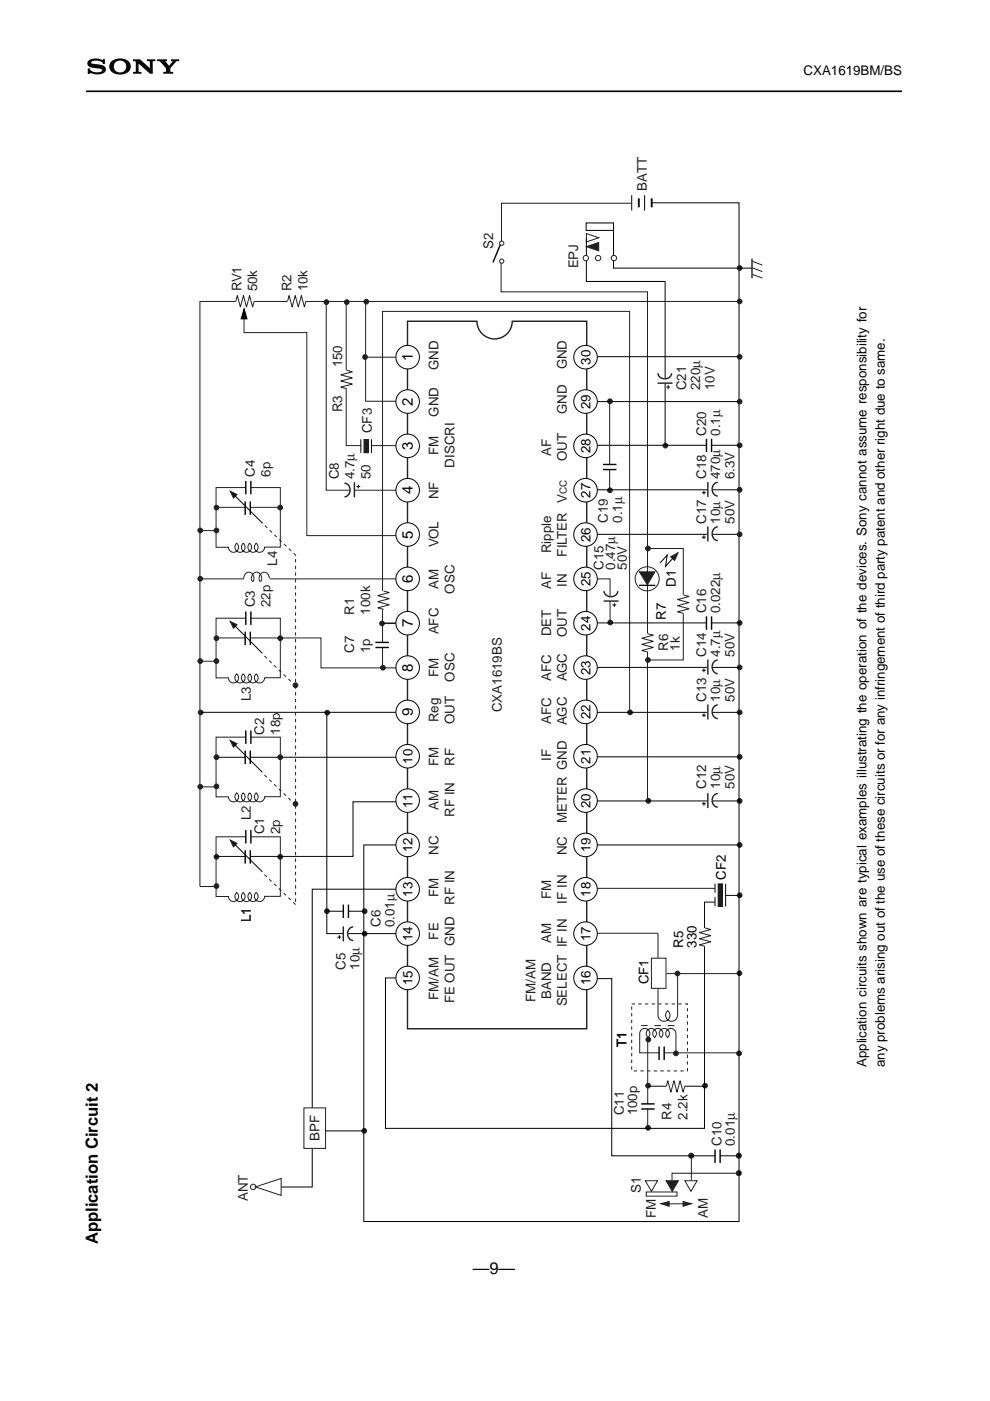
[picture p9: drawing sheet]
<svg xmlns="http://www.w3.org/2000/svg" width="210mm" height="297mm" viewBox="0 0 210 297" stroke-linecap="round" stroke-linejoin="round" font-family="sans-serif">
<path d="M18.7 12.9a3.3 3.3 0 0 1 3.1-.2v-.2h.4v1.1h-.3a1.68 1.68 0 0 0-2.6-.3 .65 .65 0 0 0 .8 .3h.6a1.36 1.36 0 0 1 1.7 1.4 2.8 2.8 0 0 1-3.3 .5v.2h-.5v-1.2h.4a1.69 1.69 0 0 0 2.4 .7l.2-.1v-.4l-.5-.2a4.1 4.1 0 0 1-2.4-.6 .8 .8 0 0 1 0-1zM23.7 13a2.74 2.74 0 0 1 3.9 .5 1.72 1.72 0 0 1-1.7 2.3h-.5v-.4a1.27 1.27 0 0 0 1.2-1.9 1.27 1.27 0 0 0-2.2-.2 1.27 1.27 0 0 0 .8 2l.2 .1v.4a1.84 1.84 0 0 1-2.1-2.3zM28.2 12.6h1.5l2.1 1.9-.1-1.5h-.5v-.4h1.7v.4h-.5v2.6h-.6l-2.4-2.1v1.7h.6v.4h-1.8v-.4h.6v-2l-.1-.2h-.5zM33.3 12.6h2.1v.4l-.3 .1 .7 .8 .8-.8-.3-.1v-.4h1.7v.4h-.6l-1.3 1.4v.8h.6v.4h-2.1v-.4h.6v-.7l-1.3-1.5h-.6z" fill="#000"/>
<path d="M18.3 19.4h172.9" fill="none" stroke="#000" stroke-width=".35"/>
<path d="M86.4 68.1h14.7a3.7 3.7 0 0 0 3.8 3.8 3.7 3.7 0 0 0 3.7-3.8h15.8v150h-38z" fill="none" stroke="#231f20" stroke-width=".3"/>
<path d="M156.4 63.9h-114v124" fill="none" stroke="#231f20" stroke-width=".21"/>
<path d="M50.1 63.6h3.7v.5h-3.7z" fill="#fff"/>
<path d="M50.1 63.6h3.7v.5h-3.7z" fill="none" stroke="#fff" stroke-width=".21"/>
<path d="M50 63.9l.3-1.2 .7 2.4 .6-2.4 .7 2.4 .6-2.4 .7 2.4 .3-1.2" fill="none" stroke="#231f20" stroke-width=".21"/>
<path d="M61 63.6h3.8v.5h-3.8z" fill="#fff"/>
<path d="M61 63.6h3.8v.5h-3.8z" fill="none" stroke="#fff" stroke-width=".21"/>
<path d="M61 63.9l.3-1.2 .6 2.4 .7-2.4 .6 2.4 .7-2.4 .6 2.4 .4-1.2" fill="none" stroke="#231f20" stroke-width=".21"/>
<circle cx="59.4" cy="107.6" r=".5" fill="#231f20"/>
<circle cx="59.4" cy="107.6" r=".5" fill="none" stroke="#231f20" stroke-width=".21"/>
<circle cx="45.9" cy="107.6" r=".5" fill="#231f20"/>
<circle cx="45.9" cy="107.6" r=".5" fill="none" stroke="#231f20" stroke-width=".21"/>
<circle cx="45.9" cy="112.5" r=".5" fill="#231f20"/>
<circle cx="45.9" cy="112.5" r=".5" fill="none" stroke="#231f20" stroke-width=".21"/>
<circle cx="42.5" cy="112.5" r=".5" fill="#231f20"/>
<circle cx="42.5" cy="112.5" r=".5" fill="none" stroke="#231f20" stroke-width=".21"/>
<circle cx="42.5" cy="140.2" r=".5" fill="#231f20"/>
<circle cx="42.5" cy="140.2" r=".5" fill="none" stroke="#231f20" stroke-width=".21"/>
<circle cx="42.5" cy="122.7" r=".5" fill="#231f20"/>
<circle cx="42.5" cy="122.7" r=".5" fill="none" stroke="#231f20" stroke-width=".21"/>
<circle cx="77.7" cy="64" r=".5" fill="#231f20"/>
<circle cx="77.7" cy="64" r=".5" fill="none" stroke="#231f20" stroke-width=".21"/>
<circle cx="77.4" cy="75.7" r=".5" fill="#231f20"/>
<circle cx="77.4" cy="75.7" r=".5" fill="none" stroke="#231f20" stroke-width=".21"/>
<circle cx="73.5" cy="64.1" r=".5" fill="#231f20"/>
<circle cx="73.5" cy="64.1" r=".5" fill="none" stroke="#231f20" stroke-width=".21"/>
<circle cx="69.2" cy="64.1" r=".5" fill="#231f20"/>
<g fill="none" stroke="#231f20" stroke-width=".21">
<path d="M42.6 122.7h43.8"/>
<circle cx="69.2" cy="64.1" r=".5"/>
</g>
<circle cx="81" cy="132.2" r=".5" fill="#231f20"/>
<circle cx="81" cy="132.2" r=".5" fill="none" stroke="#231f20" stroke-width=".21"/>
<circle cx="81.2" cy="141.6" r=".5" fill="#231f20"/>
<circle cx="81.2" cy="141.6" r=".5" fill="none" stroke="#231f20" stroke-width=".21"/>
<circle cx="69.4" cy="151.1" r=".5" fill="#231f20"/>
<circle cx="69.4" cy="151.1" r=".5" fill="none" stroke="#231f20" stroke-width=".21"/>
<circle cx="42.5" cy="151.1" r=".5" fill="#231f20"/>
<g fill="none" stroke="#231f20" stroke-width=".21">
<path d="M81.2 132.1h5.2"/>
<circle cx="42.5" cy="151.1" r=".5"/>
</g>
<path d="M81.2 132.1h5.2M42.6 151h43.8M45.7 160.6h40.7" fill="none" stroke="#000" stroke-width=".21"/>
<circle cx="143.6" cy="206.4" r=".5" fill="#231f20"/>
<circle cx="143.6" cy="206.4" r=".5" fill="none" stroke="#231f20" stroke-width=".21"/>
<circle cx="156.8" cy="206.3" r=".5" fill="#231f20"/>
<circle cx="156.8" cy="206.3" r=".5" fill="none" stroke="#231f20" stroke-width=".21"/>
<circle cx="156.8" cy="179.1" r=".5" fill="#231f20"/>
<circle cx="156.8" cy="179.1" r=".5" fill="none" stroke="#231f20" stroke-width=".21"/>
<circle cx="156.8" cy="189.8" r=".5" fill="#231f20"/>
<circle cx="156.8" cy="189.8" r=".5" fill="none" stroke="#231f20" stroke-width=".21"/>
<circle cx="137.5" cy="220.4" r=".5" fill="#231f20"/>
<circle cx="137.5" cy="220.4" r=".5" fill="none" stroke="#231f20" stroke-width=".21"/>
<circle cx="137.5" cy="169.8" r=".5" fill="#231f20"/>
<circle cx="137.5" cy="169.8" r=".5" fill="none" stroke="#231f20" stroke-width=".21"/>
<circle cx="53.7" cy="251.6" r=".57" fill="#fff"/>
<circle cx="53.7" cy="251.6" r=".57" fill="none" stroke="#231f20" stroke-width=".21"/>
<path d="M125.2 179.1h31.8" fill="none" stroke="#000" stroke-width=".21"/>
<circle cx="156.8" cy="169.8" r=".5" fill="#231f20"/>
<circle cx="156.8" cy="169.8" r=".5" fill="none" stroke="#231f20" stroke-width=".21"/>
<path d="M124.1 169.8h32.9" fill="none" stroke="#000" stroke-width=".21"/>
<circle cx="156.8" cy="160.5" r=".5" fill="#231f20"/>
<circle cx="156.8" cy="160.5" r=".5" fill="none" stroke="#231f20" stroke-width=".21"/>
<path d="M124.1 160.5h32.9" fill="none" stroke="#000" stroke-width=".21"/>
<circle cx="156.6" cy="245" r=".53" fill="#231f20"/>
<g fill="none" stroke="#231f20" stroke-width=".21">
<path d="M124.3 49.5l2.6 .9-2.6 .9zM45.7 107.6h13.7M45.8 103.4h13.6v12.6h-3.3a1.09 1.09 0 0 1-1.5 1 1.09 1.09 0 0 1-.3-1.8 1.08 1.08 0 0 1 .1 1.6 1.08 1.08 0 0 1-1.6 0 1.08 1.08 0 0 1 .1-1.6 1.08 1.08 0 0 1 .1 1.6 1.08 1.08 0 0 1-1.6 0 1.08 1.08 0 0 1 .1-1.6 1.08 1.08 0 0 1 .1 1.6 1.08 1.08 0 0 1-1.5 0 1.08 1.08 0 0 1 .1-1.6 1.08 1.08 0 0 1-.2 1.8 1.08 1.08 0 0 1-1.6-1h-2.6zM139.5 197.9v17.4a1.26 1.26 0 0 0 1.8 1.1 1.26 1.26 0 0 0 .3-2.1 1.28 1.28 0 0 0 .3 2.1 1.28 1.28 0 0 0 1.8-1.2v-8.7M141.3 206.4h15.6"/>
<circle cx="156.6" cy="245" r=".53"/>
</g>
<path d="M62.7 145.4l-7.2-6.8M62.7 191.2v-73.5l-7.2-6.9" fill="none" stroke="#231f20" stroke-width=".21" stroke-dasharray=".7 .7" stroke-linecap="butt"/>
<path d="M124.3 52.3l2.6-.9v1.8z" fill="#231f20"/>
<path d="M124.3 52.3l2.6-.9v1.8zM137.3 220.6v18.5M143.3 223.1v-4a1.08 1.08 0 0 0-1.5-1 1.08 1.08 0 0 0-.2 1.9 1.08 1.08 0 0 0 .1-1.6 1.08 1.08 0 0 0-1.6 0 1.08 1.08 0 0 0 .1 1.6 1.08 1.08 0 0 0 .1-1.6 1.08 1.08 0 0 0-1.6 0 1.08 1.08 0 0 0 .1 1.6 1.08 1.08 0 0 0 .1-1.6 1.08 1.08 0 0 0-1.6 0 1.08 1.08 0 0 0 .1 1.6 1.09 1.09 0 0 0-.2-1.9 1.09 1.09 0 0 0-1.6 1v4.1h21.4" fill="none" stroke="#231f20" stroke-width=".21"/>
<path d="M133.9 212.9h11.9v14.2h-11.9z" fill="none" stroke="#231f20" stroke-width=".21" stroke-dasharray=".7 .7" stroke-linecap="butt"/>
<circle cx="156.6" cy="248.7" r=".53" fill="#231f20"/>
<circle cx="156.6" cy="248.7" r=".53" fill="none" stroke="#231f20" stroke-width=".21"/>
<circle cx="146.5" cy="245" r=".53" fill="#231f20"/>
<g fill="none" stroke="#231f20" stroke-width=".21">
<path d="M146.6 245.1v5.1M156.9 248.8h-14.4v2.1"/>
<circle cx="146.5" cy="245" r=".53"/>
</g>
<path d="M141.2 250.3h2.6l-1.3 2.3z" fill="#231f20"/>
<path d="M141.2 250.3h2.6l-1.3 2.3z" fill="none" stroke="#231f20" stroke-width=".21"/>
<path d="M145.2 250.3h2.6l-1.3 2.3z" fill="#fff"/>
<path d="M145.2 250.3h2.6l-1.3 2.3z" fill="none" stroke="#231f20" stroke-width=".21"/>
<path d="M136.8 250.3h2.6l-1.3 2.3z" fill="#fff"/>
<path d="M136.8 250.3h2.6l-1.3 2.3zM137 252.7h6.5v.9h-6.5z" fill="none" stroke="#231f20" stroke-width=".21"/>
<path d="M138.1 203.2h3.1v6.3h-3.1z" fill="#fff"/>
<path d="M138.1 203.2h3.1v6.3h-3.1zM140.9 255.2h4.7" fill="none" stroke="#231f20" stroke-width=".21"/>
<path d="M135.9 217.4h7.2" fill="none" stroke="#231f20" stroke-width=".21" stroke-dasharray="1.4 1.4" stroke-linecap="butt"/>
<path d="M140.1 255.2l1.8-.5v1.1z" fill="#231f20"/>
<path d="M140.1 255.2l1.8-.5v1.1z" fill="none" stroke="#231f20" stroke-width=".21"/>
<path d="M144.8 254.7l1.8 .5-1.8 .6z" fill="#231f20"/>
<path d="M144.8 254.7l1.8 .5-1.8 .6z" fill="none" stroke="#231f20" stroke-width=".21"/>
<path d="M142.2 118.1l1.5-.9-.7 1.6z" fill="#231f20"/>
<path d="M73.4 64v30.5h13.4M77.5 64v21.1h9.3M77.5 75.7h8.9M142.2 118.1l1.5-.9-.7 1.6zM81.1 141.6v-75.6h52.4v85" fill="none" stroke="#231f20" stroke-width=".21"/>
<path d="M142.8 118.2l-1.7 1.9 .4-2.4-1.6 1.7" fill="none" stroke="#000" stroke-width=".21"/>
<path d="M76.6 93.8h2.1v1.5h-2.1z" fill="#fff"/>
<path d="M77.2 93.2h.9v2.8h-.9z" fill="#231f20"/>
<path d="M69.2 64v39.9h17.2M77.2 93.2h.9v2.8h-.9z" fill="none" stroke="#231f20" stroke-width=".21"/>
<path d="M76.5 93.1v2.9M78.8 93.1v2.9" fill="none" stroke="#000" stroke-width=".21"/>
<path d="M73.3 78.6h.4v3.7h-.4z" fill="#fff"/>
<path d="M73.3 78.6h.4v3.7h-.4z" fill="none" stroke="#fff" stroke-width=".21"/>
<path d="M73.5 78.5l1.2 .3-2.5 .7 2.5 .6-2.5 .7 2.5 .6-2.5 .7 1.3 .3" fill="none" stroke="#231f20" stroke-width=".21"/>
<path d="M74.3 103.5h.8v.9h-.8z" fill="#fff"/>
<path d="M73 102.4a1.47 1.47 0 0 1 1.2 1.5 1.47 1.47 0 0 1-1.2 1.4M75.1 102.3v3.1" fill="none" stroke="#231f20" stroke-width=".3"/>
<path d="M76 102.8v.8M76.4 103.2h-.8" fill="none" stroke="#000" stroke-width=".21"/>
<path d="M150.1 169.2h.9v.9h-.9z" fill="#fff"/>
<path d="M150.1 168.2v3.1M152.2 168.3a1.47 1.47 0 0 0-1.2 1.4 1.47 1.47 0 0 0 1.2 1.4" fill="none" stroke="#231f20" stroke-width=".3"/>
<path d="M51.8 65.5l.6 2.1h-1.3zM149.2 170l.1 .8M149.6 170.4h-.8" fill="none" stroke="#000" stroke-width=".21"/>
<path d="M51.7 67v3.5h13.4v43.1h21.3" fill="none" stroke="#231f20" stroke-width=".21"/>
<path d="M51.8 65.5l.6 2.1h-1.3z" fill="#000"/>
<path d="M52.2 103h1v.7h-1z" fill="#fff"/>
<path d="M52.1 102v2.8M53.2 102v2.8" fill="none" stroke="#000" stroke-width=".3"/>
<path d="M52.1 107.4h1v.6h-1z" fill="#fff"/>
<path d="M48.8 104.1l1.5 .7-.8 .8z" fill="#231f20"/>
<path d="M42.4 112.5h3.3M48.8 104.1l1.5 .7-.8 .8z" fill="none" stroke="#231f20" stroke-width=".21"/>
<path d="M52 106.3v2.9M53.1 106.3v2.9" fill="none" stroke="#000" stroke-width=".3"/>
<path d="M49.4 104.7l6.2 6.2" fill="none" stroke="#000" stroke-width=".21"/>
<circle cx="59.4" cy="135.3" r=".5" fill="#231f20"/>
<circle cx="59.4" cy="135.3" r=".5" fill="none" stroke="#231f20" stroke-width=".21"/>
<circle cx="62.7" cy="145.3" r=".5" fill="#231f20"/>
<circle cx="62.7" cy="145.3" r=".5" fill="none" stroke="#231f20" stroke-width=".21"/>
<circle cx="62.7" cy="170.4" r=".5" fill="#231f20"/>
<circle cx="62.7" cy="170.4" r=".5" fill="none" stroke="#231f20" stroke-width=".21"/>
<circle cx="143.3" cy="223.3" r=".5" fill="#231f20"/>
<circle cx="143.3" cy="223.3" r=".5" fill="none" stroke="#231f20" stroke-width=".21"/>
<circle cx="156.7" cy="223.3" r=".5" fill="#231f20"/>
<circle cx="156.7" cy="223.3" r=".5" fill="none" stroke="#231f20" stroke-width=".21"/>
<circle cx="149.5" cy="230.2" r=".5" fill="#231f20"/>
<circle cx="149.5" cy="230.2" r=".5" fill="none" stroke="#231f20" stroke-width=".21"/>
<circle cx="137.4" cy="230.2" r=".5" fill="#231f20"/>
<circle cx="137.4" cy="230.2" r=".5" fill="none" stroke="#231f20" stroke-width=".21"/>
<circle cx="137.4" cy="239.1" r=".5" fill="#231f20"/>
<circle cx="137.4" cy="239.1" r=".5" fill="none" stroke="#231f20" stroke-width=".21"/>
<circle cx="45.9" cy="135.3" r=".5" fill="#231f20"/>
<circle cx="45.9" cy="135.3" r=".5" fill="none" stroke="#231f20" stroke-width=".21"/>
<circle cx="45.9" cy="140.2" r=".5" fill="#231f20"/>
<g fill="none" stroke="#231f20" stroke-width=".21">
<path d="M45.8 131.1h13.6v12.6h-3.3a1.09 1.09 0 0 1-1.5 1 1.09 1.09 0 0 1-.3-1.8 1.08 1.08 0 0 1 .1 1.6 1.08 1.08 0 0 1-1.6 0 1.08 1.08 0 0 1 .1-1.6 1.08 1.08 0 0 1 .1 1.6 1.08 1.08 0 0 1-1.6 0 1.08 1.08 0 0 1 .1-1.6 1.08 1.08 0 0 1 .1 1.6 1.08 1.08 0 0 1-1.5 0 1.08 1.08 0 0 1 .1-1.6 1.08 1.08 0 0 1-.2 1.8 1.08 1.08 0 0 1-1.6-1h-2.6z"/>
<circle cx="45.9" cy="140.2" r=".5"/>
</g>
<path d="M52.2 130.7h1v.7h-1z" fill="#fff"/>
<path d="M52.1 129.6v2.9M53.2 129.6v2.9" fill="none" stroke="#000" stroke-width=".3"/>
<path d="M42.4 140.2h3.3" fill="none" stroke="#231f20" stroke-width=".21"/>
<path d="M51.7 122.1h5.4v1h-5.4z" fill="#fff"/>
<path d="M52.8 121.3a1.24 1.24 0 0 1 .8 2 1.23 1.23 0 0 1 .8-2M52.8 121.3a1.21 1.21 0 0 0-1.1 1.3M54.4 121.3a1.24 1.24 0 0 1 .8 2 1.12 1.12 0 0 1 .4-1.9 1.12 1.12 0 0 1 1.5 1.2" fill="none" stroke="#231f20" stroke-width=".21"/>
<path d="M81.1 125.4h.5v3.7h-.5z" fill="#fff"/>
<path d="M81.1 125.4h.5v3.7h-.5z" fill="none" stroke="#fff" stroke-width=".21"/>
<path d="M45.7 135.3h22.4v6.3h18.3M81.3 125.3l1.2 .3-2.4 .7 2.4 .6-2.4 .7 2.4 .6-2.4 .7 1.2 .3" fill="none" stroke="#231f20" stroke-width=".21"/>
<path d="M52.1 135h1v.6h-1z" fill="#fff"/>
<path d="M48.8 131.8l1.5 .6-.8 .8z" fill="#231f20"/>
<path d="M48.8 131.8l1.5 .6-.8 .8z" fill="none" stroke="#231f20" stroke-width=".21"/>
<path d="M52 133.9v2.9M53.1 133.9v2.9" fill="none" stroke="#000" stroke-width=".3"/>
<path d="M49.4 132.3l6.2 6.2" fill="none" stroke="#000" stroke-width=".21"/>
<circle cx="42.5" cy="166.8" r=".5" fill="#231f20"/>
<circle cx="42.5" cy="166.8" r=".5" fill="none" stroke="#231f20" stroke-width=".21"/>
<path d="M62.7 170.7l-7.2-6.9" fill="none" stroke="#231f20" stroke-width=".21" stroke-dasharray=".7 .7" stroke-linecap="butt"/>
<circle cx="59.4" cy="160.5" r=".5" fill="#231f20"/>
<circle cx="59.4" cy="160.5" r=".5" fill="none" stroke="#231f20" stroke-width=".21"/>
<circle cx="45.9" cy="160.5" r=".5" fill="#231f20"/>
<circle cx="45.9" cy="160.5" r=".5" fill="none" stroke="#231f20" stroke-width=".21"/>
<circle cx="45.9" cy="166.7" r=".5" fill="#231f20"/>
<g fill="none" stroke="#231f20" stroke-width=".21">
<path d="M45.8 156.3h13.6v12.6h-3.3a1.09 1.09 0 0 1-1.5 1 1.09 1.09 0 0 1-.3-1.8 1.08 1.08 0 0 1 .1 1.6 1.08 1.08 0 0 1-1.6 0 1.08 1.08 0 0 1 .1-1.6 1.08 1.08 0 0 1 .1 1.6 1.08 1.08 0 0 1-1.6 0 1.08 1.08 0 0 1 .1-1.6 1.08 1.08 0 0 1 .1 1.6 1.08 1.08 0 0 1-1.5 0 1.08 1.08 0 0 1 .1-1.6 1.08 1.08 0 0 1-.2 1.8 1.08 1.08 0 0 1-1.6-.9h-2.6z"/>
<circle cx="45.9" cy="166.7" r=".5"/>
</g>
<path d="M52.2 155.9h1v.7h-1z" fill="#fff"/>
<path d="M52.1 154.9v2.8M53.2 154.9v2.8" fill="none" stroke="#000" stroke-width=".3"/>
<path d="M139.8 223h1v.6h-1z" fill="#fff"/>
<path d="M139.7 221.9v2.8M140.8 221.9v2.8" fill="none" stroke="#000" stroke-width=".3"/>
<path d="M137 234h.7v1h-.7z" fill="#fff"/>
<path d="M135.9 235.1h2.9M135.9 234h2.9" fill="none" stroke="#000" stroke-width=".3"/>
<path d="M42.4 166.8h3.3" fill="none" stroke="#231f20" stroke-width=".21"/>
<path d="M52.1 160.2h1v.7h-1z" fill="#fff"/>
<path d="M48.8 157l1.5 .7-.8 .7z" fill="#231f20"/>
<path d="M48.8 157l1.5 .7-.8 .7z" fill="none" stroke="#231f20" stroke-width=".21"/>
<path d="M52 159.1v2.9M53.1 159.1v2.9" fill="none" stroke="#000" stroke-width=".3"/>
<path d="M49.4 157.5l6.2 6.2" fill="none" stroke="#000" stroke-width=".21"/>
<path d="M62.7 191.8l-7.2-6.9" fill="none" stroke="#231f20" stroke-width=".21" stroke-dasharray=".7 .7" stroke-linecap="butt"/>
<circle cx="59.4" cy="181.7" r=".5" fill="#231f20"/>
<circle cx="59.4" cy="181.7" r=".5" fill="none" stroke="#231f20" stroke-width=".21"/>
<circle cx="77.3" cy="198" r=".5" fill="#231f20"/>
<circle cx="77.3" cy="198" r=".5" fill="none" stroke="#231f20" stroke-width=".21"/>
<circle cx="77.3" cy="193.2" r=".5" fill="#231f20"/>
<circle cx="77.3" cy="193.2" r=".5" fill="none" stroke="#231f20" stroke-width=".21"/>
<circle cx="69.3" cy="193.2" r=".5" fill="#231f20"/>
<circle cx="69.3" cy="193.2" r=".5" fill="none" stroke="#231f20" stroke-width=".21"/>
<circle cx="77.2" cy="239.8" r=".5" fill="#231f20"/>
<circle cx="77.2" cy="239.8" r=".5" fill="none" stroke="#231f20" stroke-width=".21"/>
<circle cx="45.9" cy="181.7" r=".5" fill="#231f20"/>
<circle cx="45.9" cy="181.7" r=".5" fill="none" stroke="#231f20" stroke-width=".21"/>
<circle cx="45.9" cy="187.9" r=".5" fill="#231f20"/>
<g fill="none" stroke="#231f20" stroke-width=".21">
<path d="M45.8 177.4h13.6v12.6h-3.3a1.09 1.09 0 0 1-1.5 1 1.09 1.09 0 0 1-.3-1.8 1.08 1.08 0 0 1 .1 1.6 1.08 1.08 0 0 1-1.6 0 1.08 1.08 0 0 1 .1-1.6 1.08 1.08 0 0 1 .1 1.6 1.08 1.08 0 0 1-1.6 0 1.08 1.08 0 0 1 .1-1.6 1.08 1.08 0 0 1 .1 1.6 1.08 1.08 0 0 1-1.5 0 1.08 1.08 0 0 1 .1-1.6 1.08 1.08 0 0 1-.2 1.8 1.08 1.08 0 0 1-1.6-.9h-2.6z"/>
<circle cx="45.9" cy="187.9" r=".5"/>
</g>
<path d="M52.2 177.1h1v.6h-1z" fill="#fff"/>
<path d="M52.1 176v2.8M53.2 176v2.8" fill="none" stroke="#000" stroke-width=".3"/>
<path d="M42.4 188h3.3" fill="none" stroke="#231f20" stroke-width=".21"/>
<path d="M80.7 136.3h.7v1h-.7z" fill="#fff"/>
<path d="M79.6 136.2h2.8M79.6 137.3h2.8" fill="none" stroke="#000" stroke-width=".3"/>
<path d="M69.3 151v46.9h17.1M86.4 170h-11.6v11.6h-29.1" fill="none" stroke="#000" stroke-width=".21"/>
<path d="M52.1 181.3h1v.7h-1z" fill="#fff"/>
<path d="M48.8 178.1l1.5 .7-.8 .7z" fill="#231f20"/>
<path d="M48.8 178.1l1.5 .7-.8 .7z" fill="none" stroke="#231f20" stroke-width=".21"/>
<path d="M52 180.3v2.8M53.1 180.3v2.8" fill="none" stroke="#000" stroke-width=".3"/>
<path d="M138.1 43h18.6v216h-79.6v-79.9h9.3M49.4 178.6l6.2 6.3M86.2 188.5h-20v63.2h-6.7M151.7 191.3h-2.3v47.9h-67.7v-31.9h4.7" fill="none" stroke="#000" stroke-width=".21"/>
<path d="M64.4 234.9h4.6v8.6h-4.6z" fill="#fff"/>
<path d="M124.3 197.9h15.2M64.4 234.9h4.6v8.6h-4.6z" fill="none" stroke="#231f20" stroke-width=".21"/>
<path d="M124.6 207.5h5.1v37.6h27.3" fill="none" stroke="#000" stroke-width=".21"/>
<circle cx="86.4" cy="75.7" r="2.49" fill="#fff"/>
<circle cx="86.4" cy="75.7" r="2.49" fill="none" stroke="#000" stroke-width=".21"/>
<circle cx="86.4" cy="85.1" r="2.49" fill="#fff"/>
<circle cx="86.4" cy="85.1" r="2.49" fill="none" stroke="#000" stroke-width=".21"/>
<circle cx="86.4" cy="94.5" r="2.49" fill="#fff"/>
<circle cx="86.4" cy="94.5" r="2.49" fill="none" stroke="#000" stroke-width=".21"/>
<circle cx="86.4" cy="103.9" r="2.49" fill="#fff"/>
<circle cx="86.4" cy="103.9" r="2.49" fill="none" stroke="#000" stroke-width=".21"/>
<circle cx="86.4" cy="113.3" r="2.49" fill="#fff"/>
<circle cx="86.4" cy="113.3" r="2.49" fill="none" stroke="#000" stroke-width=".21"/>
<circle cx="86.4" cy="122.7" r="2.49" fill="#fff"/>
<circle cx="86.4" cy="122.7" r="2.49" fill="none" stroke="#000" stroke-width=".21"/>
<circle cx="86.4" cy="132.1" r="2.49" fill="#fff"/>
<circle cx="86.4" cy="132.1" r="2.49" fill="none" stroke="#000" stroke-width=".21"/>
<circle cx="86.4" cy="141.5" r="2.49" fill="#fff"/>
<circle cx="86.4" cy="141.5" r="2.49" fill="none" stroke="#000" stroke-width=".21"/>
<circle cx="86.4" cy="150.9" r="2.49" fill="#fff"/>
<circle cx="86.4" cy="150.9" r="2.49" fill="none" stroke="#000" stroke-width=".21"/>
<circle cx="86.4" cy="160.3" r="2.49" fill="#fff"/>
<circle cx="86.4" cy="160.3" r="2.49" fill="none" stroke="#000" stroke-width=".21"/>
<circle cx="86.4" cy="169.7" r="2.49" fill="#fff"/>
<circle cx="86.4" cy="169.7" r="2.49" fill="none" stroke="#000" stroke-width=".21"/>
<circle cx="86.4" cy="179.1" r="2.49" fill="#fff"/>
<circle cx="86.4" cy="179.1" r="2.49" fill="none" stroke="#000" stroke-width=".21"/>
<circle cx="86.4" cy="188.5" r="2.49" fill="#fff"/>
<circle cx="86.4" cy="188.5" r="2.49" fill="none" stroke="#000" stroke-width=".21"/>
<circle cx="86.4" cy="197.9" r="2.49" fill="#fff"/>
<circle cx="86.4" cy="197.9" r="2.49" fill="none" stroke="#000" stroke-width=".21"/>
<circle cx="86.4" cy="207.3" r="2.49" fill="#fff"/>
<g fill="none" stroke="#000" stroke-width=".21">
<path d="M137.4 230.3h12.1"/>
<circle cx="86.4" cy="207.3" r="2.49"/>
</g>
<path d="M141.3 230.1h3.8v.5h-3.8z" fill="#fff"/>
<path d="M141.3 230.1h3.8v.5h-3.8z" fill="none" stroke="#fff" stroke-width=".21"/>
<path d="M141.3 230.3l.3-1.2 .6 2.5 .7-2.5 .6 2.5 .7-2.5 .6 2.5 .4-1.3" fill="none" stroke="#231f20" stroke-width=".21"/>
<path d="M149.2 196.9h.5v3.7h-.5z" fill="#fff"/>
<path d="M149.2 196.9h.5v3.7h-.5z" fill="none" stroke="#fff" stroke-width=".21"/>
<path d="M149.5 196.8l1.2 .3-2.4 .6 2.4 .7-2.4 .6 2.4 .7-2.4 .6 1.2 .3" fill="none" stroke="#231f20" stroke-width=".21"/>
<path d="M151.7 244.8h1v.6h-1z" fill="#fff"/>
<path d="M151.6 243.7v2.9M152.7 243.7v2.9" fill="none" stroke="#000" stroke-width=".3"/>
<path d="M124.4 188.3h27.2" fill="none" stroke="#231f20" stroke-width=".21"/>
<path d="M151.7 187.8h2.1v4h-2.1z" fill="#fff"/>
<path d="M152.3 187.4h.9v4.7h-.9z" fill="#231f20"/>
<path d="M152.3 187.4h.9v4.7h-.9z" fill="none" stroke="#231f20" stroke-width=".21"/>
<path d="M151.6 187.4v1.9M151.6 190.2v1.9M153.8 187.4l.1 4.8M153.9 189.8h3.2" fill="none" stroke="#000" stroke-width=".21"/>
<circle cx="156.8" cy="151" r=".5" fill="#231f20"/>
<circle cx="156.8" cy="151" r=".5" fill="none" stroke="#231f20" stroke-width=".21"/>
<circle cx="133.6" cy="151" r=".5" fill="#231f20"/>
<circle cx="133.6" cy="151" r=".5" fill="none" stroke="#231f20" stroke-width=".21"/>
<circle cx="137.4" cy="139.9" r=".5" fill="#231f20"/>
<circle cx="137.4" cy="139.9" r=".5" fill="none" stroke="#231f20" stroke-width=".21"/>
<circle cx="137.4" cy="116.3" r=".5" fill="#231f20"/>
<circle cx="137.4" cy="116.3" r=".5" fill="none" stroke="#231f20" stroke-width=".21"/>
<circle cx="129.3" cy="103.9" r=".5" fill="#231f20"/>
<circle cx="129.3" cy="103.9" r=".5" fill="none" stroke="#231f20" stroke-width=".21"/>
<circle cx="129.3" cy="85.1" r=".5" fill="#231f20"/>
<circle cx="129.3" cy="85.1" r=".5" fill="none" stroke="#231f20" stroke-width=".21"/>
<circle cx="141.1" cy="94.5" r=".5" fill="#231f20"/>
<circle cx="141.1" cy="94.5" r=".5" fill="none" stroke="#231f20" stroke-width=".21"/>
<circle cx="129.4" cy="132" r=".5" fill="#231f20"/>
<circle cx="129.4" cy="132" r=".5" fill="none" stroke="#231f20" stroke-width=".21"/>
<path d="M124.1 151h32.9" fill="none" stroke="#000" stroke-width=".21"/>
<path d="M150.1 150.4h.9v.9h-.9z" fill="#fff"/>
<path d="M150.1 149.4v3.1M152.2 149.5a1.47 1.47 0 0 0-1.2 1.4 1.47 1.47 0 0 0 1.2 1.5" fill="none" stroke="#231f20" stroke-width=".3"/>
<path d="M149.2 151.2l.1 .8M149.6 151.6h-.8" fill="none" stroke="#000" stroke-width=".21"/>
<circle cx="156.8" cy="113.3" r=".5" fill="#231f20"/>
<circle cx="156.8" cy="113.3" r=".5" fill="none" stroke="#231f20" stroke-width=".21"/>
<path d="M124.1 113.3h32.2" fill="none" stroke="#000" stroke-width=".21"/>
<path d="M150.1 112.7h.9v.9h-.9z" fill="#fff"/>
<path d="M150.1 111.6v3.2M152.2 111.7a1.47 1.47 0 0 0-1.2 1.5 1.47 1.47 0 0 0 1.2 1.4" fill="none" stroke="#231f20" stroke-width=".3"/>
<path d="M149.2 113.5l.1 .8M149.6 113.9h-.8" fill="none" stroke="#000" stroke-width=".21"/>
<circle cx="156.8" cy="103.8" r=".5" fill="#231f20"/>
<circle cx="156.8" cy="103.8" r=".5" fill="none" stroke="#231f20" stroke-width=".21"/>
<path d="M124.1 103.8h32.2" fill="none" stroke="#000" stroke-width=".21"/>
<path d="M150.1 103.2h.9v1h-.9z" fill="#fff"/>
<path d="M150.1 102.2v3.2M152.2 102.3a1.47 1.47 0 0 0-1.2 1.4 1.47 1.47 0 0 0 1.2 1.5" fill="none" stroke="#231f20" stroke-width=".3"/>
<path d="M149.2 104.1l.1 .8M149.6 104.4l-.8 .1" fill="none" stroke="#000" stroke-width=".21"/>
<circle cx="156.8" cy="141.5" r=".5" fill="#231f20"/>
<circle cx="156.8" cy="141.5" r=".5" fill="none" stroke="#231f20" stroke-width=".21"/>
<path d="M124.1 141.5h32.9" fill="none" stroke="#000" stroke-width=".21"/>
<circle cx="156.8" cy="132.1" r=".5" fill="#231f20"/>
<circle cx="156.8" cy="132.1" r=".5" fill="none" stroke="#231f20" stroke-width=".21"/>
<path d="M124.5 132.1h32.5" fill="none" stroke="#000" stroke-width=".21"/>
<path d="M150.1 140.9h.9v.9h-.9z" fill="#fff"/>
<path d="M150.1 139.8v3.2M152.2 139.9a1.47 1.47 0 0 0-1.2 1.5 1.47 1.47 0 0 0 1.2 1.4" fill="none" stroke="#231f20" stroke-width=".3"/>
<path d="M149.2 141.7l.1 .8M149.6 142.1h-.8" fill="none" stroke="#000" stroke-width=".21"/>
<path d="M149.9 131.7h1v.7h-1z" fill="#fff"/>
<path d="M149.8 130.7v2.8M150.9 130.7v2.8" fill="none" stroke="#000" stroke-width=".3"/>
<circle cx="156.8" cy="94.4" r=".5" fill="#231f20"/>
<circle cx="156.8" cy="94.4" r=".5" fill="none" stroke="#231f20" stroke-width=".21"/>
<path d="M124.5 94.4h32.2" fill="none" stroke="#000" stroke-width=".21"/>
<circle cx="156.8" cy="85.2" r=".5" fill="#231f20"/>
<circle cx="156.8" cy="85.2" r=".5" fill="none" stroke="#231f20" stroke-width=".21"/>
<circle cx="156.8" cy="75.7" r=".5" fill="#231f20"/>
<circle cx="156.8" cy="75.7" r=".5" fill="none" stroke="#231f20" stroke-width=".21"/>
<circle cx="156.8" cy="63.9" r=".5" fill="#231f20"/>
<circle cx="156.8" cy="63.9" r=".5" fill="none" stroke="#231f20" stroke-width=".21"/>
<circle cx="156.8" cy="56.8" r=".5" fill="#231f20"/>
<circle cx="156.8" cy="56.8" r=".5" fill="none" stroke="#231f20" stroke-width=".21"/>
<path d="M124.5 75.6h32.2M124.5 85.1h32.2" fill="none" stroke="#000" stroke-width=".21"/>
<path d="M149.9 94.1h1v.6h-1z" fill="#fff"/>
<path d="M149.8 93v2.9M150.9 93v2.9" fill="none" stroke="#000" stroke-width=".3"/>
<path d="M106.2 55.4v6.5h31.1v108" fill="none" stroke="#231f20" stroke-width=".21"/>
<path d="M137.1 134.4h.5v3.7h-.5z" fill="#fff"/>
<path d="M137.1 134.4h.5v3.7h-.5z" fill="none" stroke="#fff" stroke-width=".21"/>
<path d="M124.1 122.7h5.2v9.3M137.3 134.4l1.2 .3-2.4 .6 2.4 .7-2.4 .6 2.4 .7-2.4 .6 1.2 .3" fill="none" stroke="#231f20" stroke-width=".21"/>
<path d="M129 126.6h1v.8h-1z" fill="#fff"/>
<path d="M128 127.4h3.2M128.1 125.3a1.47 1.47 0 0 0 1.4 1.2 1.47 1.47 0 0 0 1.5-1.2" fill="none" stroke="#231f20" stroke-width=".3"/>
<path d="M130.2 127.9l.1 .8M130.6 128.3h-.7" fill="none" stroke="#000" stroke-width=".21"/>
<path d="M137.4 116.3h7.5v23.6h-7.7" fill="none" stroke="#231f20" stroke-width=".21"/>
<path d="M144.7 126.2h.4v3.7h-.4z" fill="#fff"/>
<path d="M144.7 126.2h.4v3.7h-.4z" fill="none" stroke="#fff" stroke-width=".21"/>
<path d="M129.3 85.1v18.8M144.9 126.2l1.2 .3-2.5 .6 2.5 .7-2.5 .6 2.5 .7-2.5 .6 1.3 .3" fill="none" stroke="#231f20" stroke-width=".21"/>
<path d="M129 98.6h.6v1h-.6z" fill="#fff"/>
<path d="M127.8 98.5h2.9M127.8 99.6h2.9" fill="none" stroke="#000" stroke-width=".3"/>
<circle cx="137.2" cy="122.7" r="2.55" fill="none" stroke="#231f20" stroke-width=".21"/>
<path d="M135.6 121.2h3.3l-1.6 2.8z" fill="#231f20"/>
<path d="M135.6 121.2h3.3l-1.6 2.8z" fill="none" stroke="#231f20" stroke-width=".21"/>
<path d="M135.5 124.1h3.4" fill="none" stroke="#000" stroke-width=".28"/>
<path d="M124.3 50.6v9.1h16.7v34.8" fill="none" stroke="#000" stroke-width=".21"/>
<path d="M140.5 80.4h.9v.8h-.9z" fill="#fff"/>
<path d="M139.5 79.1a1.47 1.47 0 0 0 1.4 1.2 1.47 1.47 0 0 0 1.5-1.2M139.4 81.2h3.2" fill="none" stroke="#231f20" stroke-width=".3"/>
<path d="M141.7 81.7v.8M142.1 82.1h-.8" fill="none" stroke="#000" stroke-width=".21"/>
<circle cx="124.1" cy="207.3" r="2.49" fill="#fff"/>
<circle cx="124.1" cy="207.3" r="2.49" fill="none" stroke="#000" stroke-width=".21"/>
<circle cx="124.1" cy="197.9" r="2.49" fill="#fff"/>
<circle cx="124.1" cy="197.9" r="2.49" fill="none" stroke="#000" stroke-width=".21"/>
<circle cx="124.1" cy="188.5" r="2.49" fill="#fff"/>
<circle cx="124.1" cy="188.5" r="2.49" fill="none" stroke="#000" stroke-width=".21"/>
<circle cx="124.1" cy="179.1" r="2.49" fill="#fff"/>
<circle cx="124.1" cy="179.1" r="2.49" fill="none" stroke="#000" stroke-width=".21"/>
<circle cx="124.1" cy="169.7" r="2.49" fill="#fff"/>
<circle cx="124.1" cy="169.7" r="2.49" fill="none" stroke="#000" stroke-width=".21"/>
<circle cx="124.1" cy="160.3" r="2.49" fill="#fff"/>
<circle cx="124.1" cy="160.3" r="2.49" fill="none" stroke="#000" stroke-width=".21"/>
<circle cx="124.1" cy="122.7" r="2.49" fill="#fff"/>
<circle cx="124.1" cy="122.7" r="2.49" fill="none" stroke="#000" stroke-width=".21"/>
<circle cx="124.1" cy="113.3" r="2.49" fill="#fff"/>
<circle cx="124.1" cy="113.3" r="2.49" fill="none" stroke="#000" stroke-width=".21"/>
<circle cx="124.1" cy="103.9" r="2.49" fill="#fff"/>
<circle cx="124.1" cy="103.9" r="2.49" fill="none" stroke="#000" stroke-width=".21"/>
<circle cx="124.1" cy="94.5" r="2.49" fill="#fff"/>
<circle cx="124.1" cy="94.5" r="2.49" fill="none" stroke="#000" stroke-width=".21"/>
<circle cx="124.1" cy="85.1" r="2.49" fill="#fff"/>
<circle cx="124.1" cy="85.1" r="2.49" fill="none" stroke="#000" stroke-width=".21"/>
<circle cx="124.1" cy="75.7" r="2.49" fill="#fff"/>
<circle cx="124.1" cy="75.7" r="2.49" fill="none" stroke="#000" stroke-width=".21"/>
<circle cx="124.1" cy="132.1" r="2.49" fill="#fff"/>
<circle cx="124.1" cy="132.1" r="2.49" fill="none" stroke="#000" stroke-width=".21"/>
<circle cx="124.1" cy="150.9" r="2.49" fill="#fff"/>
<circle cx="124.1" cy="150.9" r="2.49" fill="none" stroke="#000" stroke-width=".21"/>
<circle cx="124.1" cy="141.5" r="2.49" fill="#fff"/>
<circle cx="124.1" cy="141.5" r="2.49" fill="none" stroke="#000" stroke-width=".21"/>
<circle cx="124.2" cy="54.7" r=".57" fill="#fff"/>
<circle cx="124.2" cy="54.7" r=".57" fill="none" stroke="#231f20" stroke-width=".21"/>
<circle cx="126.8" cy="54.7" r=".57" fill="#fff"/>
<circle cx="126.8" cy="54.7" r=".57" fill="none" stroke="#231f20" stroke-width=".21"/>
<path d="M130 48.9h-5.7v-1.6h5.8v9.6h29.4" fill="none" stroke="#000" stroke-width=".21"/>
<circle cx="130.2" cy="54.7" r=".57" fill="#fff"/>
<circle cx="130.2" cy="54.7" r=".57" fill="none" stroke="#231f20" stroke-width=".21"/>
<path d="M136.7 42.1h1.3v1.9h-1.3z" fill="#fff"/>
<path d="M136.7 41.4v3.2" fill="none" stroke="#000" stroke-width=".21"/>
<path d="M138.2 42.1v1.9" fill="none" stroke="#000" stroke-width=".39"/>
<path d="M134 42.1h1.3v1.9h-1.3z" fill="#fff"/>
<path d="M133.9 41.4v3.2" fill="none" stroke="#000" stroke-width=".21"/>
<path d="M135.4 42.1v1.9" fill="none" stroke="#000" stroke-width=".39"/>
<path d="M159.4 54.8v4.2" fill="none" stroke="#231f20" stroke-width=".3"/>
<path d="M133.9 43.1h-27.6v8.4M159.6 58.2l2 .8M159.6 56.8l2 .8M159.6 55.4l2 .8" fill="none" stroke="#231f20" stroke-width=".21"/>
<g fill="#fff">
<path d="M105.6 51.7h1.5v3.4h-1.5z"/>
<circle cx="106.4" cy="55.4" r=".45"/>
</g>
<circle cx="106.4" cy="55.4" r=".45" fill="none" stroke="#231f20" stroke-width=".21"/>
<circle cx="106.4" cy="51.6" r=".45" fill="#fff"/>
<circle cx="106.4" cy="51.6" r=".45" fill="none" stroke="#231f20" stroke-width=".21"/>
<path d="M106.1 51.9l-1.6 3.7" fill="none" stroke="#000" stroke-width=".3"/>
<path d="M72.8 197.5h.9v.9h-.9z" fill="#fff"/>
<path d="M72.8 196.4v3.2M74.9 196.5a1.47 1.47 0 0 0-1.2 1.5 1.47 1.47 0 0 0 1.2 1.4" fill="none" stroke="#231f20" stroke-width=".3"/>
<path d="M69.4 193.2h7.7M72 198.3v.8M72.3 198.7h-.7" fill="none" stroke="#000" stroke-width=".21"/>
<path d="M72.9 192.9h1v.6h-1z" fill="#fff"/>
<path d="M72.8 191.8v2.8M73.9 191.8v2.8" fill="none" stroke="#000" stroke-width=".3"/>
<path d="M69 239.8h8.3" fill="none" stroke="#000" stroke-width=".21"/>
<path d="M54.1 251.6l5.5-1.7v3.5z" fill="#fff"/>
<path d="M54.1 251.6l5.5-1.7v3.5z" fill="none" stroke="#231f20" stroke-width=".21"/>
<g font-size="3.5">
<text x="20.8" y="263.9" transform="rotate(-90 20.8 263.9)">Application Circuit 2</text>
<text x="100.2" y="270.1">—9—</text>
</g>
<g font-size="3.2">
<text x="87.6" y="76.6" transform="rotate(-90 87.6 76.6)">1</text>
<text x="87.6" y="86" transform="rotate(-90 87.6 86)">2</text>
<text x="87.6" y="95.4" transform="rotate(-90 87.6 95.4)">3</text>
<text x="87.6" y="104.8" transform="rotate(-90 87.6 104.8)">4</text>
<text x="87.6" y="114.2" transform="rotate(-90 87.6 114.2)">5</text>
<text x="87.6" y="123.6" transform="rotate(-90 87.6 123.6)">6</text>
<text x="87.6" y="133" transform="rotate(-90 87.6 133)">7</text>
<text x="87.6" y="142.4" transform="rotate(-90 87.6 142.4)">8</text>
<text x="87.6" y="151.8" transform="rotate(-90 87.6 151.8)">9</text>
</g>
<g font-size="2.8">
<text x="170.4" y="15.9">CXA1619BM/BS</text>
<text x="125.2" y="77.3" transform="rotate(-90 125.2 77.3)">30</text>
<text x="125.2" y="86.7" transform="rotate(-90 125.2 86.7)">2</text>
<text x="125.2" y="85.1" transform="rotate(-90 125.2 85.1)">9</text>
<text x="125.2" y="96.1" transform="rotate(-90 125.2 96.1)">28</text>
<text x="125.2" y="105.5" transform="rotate(-90 125.2 105.5)">27</text>
<text x="125.2" y="114.9" transform="rotate(-90 125.2 114.9)">26</text>
<text x="125.2" y="124.3" transform="rotate(-90 125.2 124.3)">2</text>
<text x="125.2" y="122.7" transform="rotate(-90 125.2 122.7)">5</text>
<text x="143.3" y="124.4" transform="rotate(-90 143.3 124.4)">D1</text>
<text x="141.2" y="131.5" transform="rotate(-90 141.2 131.5)">R7</text>
<text x="125.2" y="133.7" transform="rotate(-90 125.2 133.7)">24</text>
<text x="125.2" y="143.1" transform="rotate(-90 125.2 143.1)">23</text>
<text x="125.2" y="152.5" transform="rotate(-90 125.2 152.5)">2</text>
<text x="125.2" y="150.9" transform="rotate(-90 125.2 150.9)">2</text>
<text x="87.5" y="161.9" transform="rotate(-90 87.5 161.9)">10</text>
<text x="125.2" y="161.9" transform="rotate(-90 125.2 161.9)">2</text>
<text x="125.2" y="160.3" transform="rotate(-90 125.2 160.3)">1</text>
<text x="87.5" y="171.3" transform="rotate(-90 87.5 171.3)">11</text>
<text x="125.2" y="171.3" transform="rotate(-90 125.2 171.3)">2</text>
<text x="125.2" y="169.7" transform="rotate(-90 125.2 169.7)">0</text>
<text x="87.5" y="180.7" transform="rotate(-90 87.5 180.7)">12</text>
<text x="125.2" y="180.7" transform="rotate(-90 125.2 180.7)">19</text>
<text x="87.5" y="190.1" transform="rotate(-90 87.5 190.1)">13</text>
<text x="125.2" y="190.1" transform="rotate(-90 125.2 190.1)">18</text>
<text x="153.9" y="186.5" transform="rotate(-90 153.9 186.5)">CF2</text>
<text x="87.5" y="199.5" transform="rotate(-90 87.5 199.5)">14</text>
<text x="125.2" y="199.5" transform="rotate(-90 125.2 199.5)">17</text>
<text x="144.8" y="201" transform="rotate(-90 144.8 201)">R5</text>
<text x="147.6" y="201" transform="rotate(-90 147.6 201)">330</text>
<text x="87.5" y="208.9" transform="rotate(-90 87.5 208.9)">15</text>
<text x="125.2" y="208.9" transform="rotate(-90 125.2 208.9)">1</text>
<text x="125.2" y="207.3" transform="rotate(-90 125.2 207.3)">6</text>
<text x="137.5" y="208.7" transform="rotate(-90 137.5 208.7)">CF1</text>
<text x="132.8" y="221.9" transform="rotate(-90 132.8 221.9)">T1</text>
<text x="183.7" y="226.3" transform="rotate(-90 183.7 226.3)">Application circuits shown are typical examples illustrating the operation of the devices. Sony cannot assume responsibility for</text>
<text x="187.6" y="226.3" transform="rotate(-90 187.6 226.3)">any problems arising out of the use of these circuits or for any infringement of third party patent and other right due to same.</text>
</g>
<g font-size="2.8" fill="#231f20">
<text x="137.2" y="40.4" transform="rotate(-90 137.2 40.4)">BATT</text>
<text x="104.6" y="52.7" transform="rotate(-90 104.6 52.7)">S2</text>
<text x="122.6" y="56.9" transform="rotate(-90 122.6 56.9)">EPJ</text>
<text x="51.2" y="61.8" transform="rotate(-90 51.2 61.8)">RV1</text>
<text x="54.6" y="61.8" transform="rotate(-90 54.6 61.8)">50k</text>
<text x="61.8" y="61.8" transform="rotate(-90 61.8 61.8)">R2</text>
<text x="65.2" y="61.8" transform="rotate(-90 65.2 61.8)">10k</text>
<text x="72.5" y="77.9" transform="rotate(-90 72.5 77.9)">150</text>
<text x="93" y="78.5" transform="rotate(-90 93 78.5)">GND</text>
<text x="120.2" y="78.3" transform="rotate(-90 120.2 78.3)">GND</text>
<text x="145.5" y="82.7" transform="rotate(-90 145.5 82.7)">C21</text>
<text x="148.5" y="82.7" transform="rotate(-90 148.5 82.7)">220µ</text>
<text x="151.5" y="82.7" transform="rotate(-90 151.5 82.7)">10V</text>
<text x="72.5" y="87.4" transform="rotate(-90 72.5 87.4)">R3</text>
<text x="93" y="88.4" transform="rotate(-90 93 88.4)">GND</text>
<text x="120.2" y="87.9" transform="rotate(-90 120.2 87.9)">GND</text>
<text x="78.8" y="91.8" transform="rotate(-90 78.8 91.8)">CF3</text>
<text x="149.7" y="92.4" transform="rotate(-90 149.7 92.4)">C20</text>
<text x="152.7" y="92.4" transform="rotate(-90 152.7 92.4)">0.1µ</text>
<text x="54" y="101.1" transform="rotate(-90 54 101.1)">C4</text>
<text x="57.4" y="101.1" transform="rotate(-90 57.4 101.1)">6p</text>
<text x="71.8" y="101.7" transform="rotate(-90 71.8 101.7)">C8</text>
<text x="75.2" y="101.7" transform="rotate(-90 75.2 101.7)">4.7µ</text>
<text x="78.5" y="101.7" transform="rotate(-90 78.5 101.7)">50</text>
<text x="93" y="96.4" transform="rotate(-90 93 96.4)">FM</text>
<text x="96.4" y="99.1" transform="rotate(-90 96.4 99.1)">DISCRI</text>
<text x="116.9" y="96.7" transform="rotate(-90 116.9 96.7)">AF</text>
<text x="120.2" y="97.8" transform="rotate(-90 120.2 97.8)">OUT</text>
<text x="149.7" y="101.6" transform="rotate(-90 149.7 101.6)">C18</text>
<text x="152.7" y="101.6" transform="rotate(-90 152.7 101.6)">470µ</text>
<text x="155.7" y="101.6" transform="rotate(-90 155.7 101.6)">6.3V</text>
<text x="93" y="105.9" transform="rotate(-90 93 105.9)">NF</text>
<text x="128.9" y="110.8" transform="rotate(-90 128.9 110.8)">C19</text>
<text x="131.9" y="110.8" transform="rotate(-90 131.9 110.8)">0.1µ</text>
<text x="149.7" y="111" transform="rotate(-90 149.7 111)">C17</text>
<text x="152.7" y="111" transform="rotate(-90 152.7 111)">10µ</text>
<text x="155.7" y="111" transform="rotate(-90 155.7 111)">50V</text>
<text x="58.8" y="119.9" transform="rotate(-90 58.8 119.9)">L4</text>
<text x="93" y="116.1" transform="rotate(-90 93 116.1)">VOL</text>
<text x="116.9" y="117.3" transform="rotate(-90 116.9 117.3)">Ripple</text>
<text x="120.2" y="118" transform="rotate(-90 120.2 118)">FILTER V</text>
<text x="93" y="124.9" transform="rotate(-90 93 124.9)">AM</text>
<text x="96.4" y="125.9" transform="rotate(-90 96.4 125.9)">OSC</text>
<text x="116.9" y="124.8" transform="rotate(-90 116.9 124.8)">AF</text>
<text x="120.2" y="124.4" transform="rotate(-90 120.2 124.4)">IN</text>
<text x="127.9" y="120.8" transform="rotate(-90 127.9 120.8)">C15</text>
<text x="130.4" y="120.8" transform="rotate(-90 130.4 120.8)">0.47µ</text>
<text x="132.9" y="120.8" transform="rotate(-90 132.9 120.8)">50V</text>
<text x="54" y="128.8" transform="rotate(-90 54 128.8)">C3</text>
<text x="57.4" y="128.8" transform="rotate(-90 57.4 128.8)">22p</text>
<text x="75.1" y="130.3" transform="rotate(-90 75.1 130.3)">R1</text>
<text x="78.5" y="130.3" transform="rotate(-90 78.5 130.3)">100k</text>
<text x="149.7" y="130.1" transform="rotate(-90 149.7 130.1)">C16</text>
<text x="152.7" y="130.1" transform="rotate(-90 152.7 130.1)">0.022µ</text>
<text x="93" y="134.5" transform="rotate(-90 93 134.5)">AFC</text>
<text x="116.9" y="134.9" transform="rotate(-90 116.9 134.9)">DET</text>
<text x="120.2" y="135" transform="rotate(-90 120.2 135)">OUT</text>
<text x="141.7" y="138" transform="rotate(-90 141.7 138)">R6</text>
<text x="144.2" y="138" transform="rotate(-90 144.2 138)">1k</text>
<text x="75.1" y="138.4" transform="rotate(-90 75.1 138.4)">C7</text>
<text x="78.5" y="138.4" transform="rotate(-90 78.5 138.4)">1p</text>
<text x="93" y="143.5" transform="rotate(-90 93 143.5)">FM</text>
<text x="149.7" y="139.2" transform="rotate(-90 149.7 139.2)">C14</text>
<text x="152.7" y="139.2" transform="rotate(-90 152.7 139.2)">4.7µ</text>
<text x="155.7" y="139.2" transform="rotate(-90 155.7 139.2)">50V</text>
<text x="53.1" y="148.7" transform="rotate(-90 53.1 148.7)">L3</text>
<text x="96.4" y="144.5" transform="rotate(-90 96.4 144.5)">OSC</text>
<text x="116.9" y="144.3" transform="rotate(-90 116.9 144.3)">AFC</text>
<text x="120.2" y="144.5" transform="rotate(-90 120.2 144.5)">AGC</text>
<text x="149.7" y="148.7" transform="rotate(-90 149.7 148.7)">C13</text>
<text x="152.7" y="148.7" transform="rotate(-90 152.7 148.7)">10µ</text>
<text x="155.7" y="148.7" transform="rotate(-90 155.7 148.7)">50V</text>
<text x="56" y="155.7" transform="rotate(-90 56 155.7)">C2</text>
<text x="59.4" y="155.7" transform="rotate(-90 59.4 155.7)">18p</text>
<text x="93" y="153.1" transform="rotate(-90 93 153.1)">Reg</text>
<text x="96.4" y="153.5" transform="rotate(-90 96.4 153.5)">OUT</text>
<text x="106.4" y="151" transform="rotate(-90 106.4 151)">CXA1619BS</text>
<text x="116.9" y="153.5" transform="rotate(-90 116.9 153.5)">AFC</text>
<text x="120.2" y="153.7" transform="rotate(-90 120.2 153.7)">AGC</text>
<text x="116.9" y="161.4" transform="rotate(-90 116.9 161.4)">IF</text>
<text x="93" y="162.5" transform="rotate(-90 93 162.5)">FM</text>
<text x="96.4" y="162.3" transform="rotate(-90 96.4 162.3)">RF</text>
<text x="149.7" y="167.2" transform="rotate(-90 149.7 167.2)">C12</text>
<text x="152.7" y="167.2" transform="rotate(-90 152.7 167.2)">10µ</text>
<text x="155.7" y="167.2" transform="rotate(-90 155.7 167.2)">50V</text>
<text x="53.1" y="173.9" transform="rotate(-90 53.1 173.9)">L2</text>
<text x="93" y="171.6" transform="rotate(-90 93 171.6)">AM</text>
<text x="96.4" y="173.2" transform="rotate(-90 96.4 173.2)">RF IN</text>
<text x="56" y="176.9" transform="rotate(-90 56 176.9)">C1</text>
<text x="59.4" y="176.9" transform="rotate(-90 59.4 176.9)">2p</text>
<text x="120.2" y="174.5" transform="rotate(-90 120.2 174.5)">METER GND</text>
<text x="93" y="181.3" transform="rotate(-90 93 181.3)">NC</text>
<text x="120.2" y="181.3" transform="rotate(-90 120.2 181.3)">NC</text>
<text x="93" y="190.2" transform="rotate(-90 93 190.2)">FM</text>
<text x="96.4" y="191.9" transform="rotate(-90 96.4 191.9)">RF IN</text>
<text x="116.9" y="190.6" transform="rotate(-90 116.9 190.6)">FM</text>
<text x="120.2" y="191.6" transform="rotate(-90 120.2 191.6)">IF IN</text>
<text x="53.1" y="195.6" transform="rotate(-90 53.1 195.6)">L1</text>
<text x="80.7" y="196.5" transform="rotate(-90 80.7 196.5)">C6</text>
<text x="83.7" y="196.5" transform="rotate(-90 83.7 196.5)">0.01µ</text>
<text x="93" y="199.2" transform="rotate(-90 93 199.2)">FE</text>
<text x="116.9" y="199.9" transform="rotate(-90 116.9 199.9)">AM</text>
<text x="73.3" y="205.6" transform="rotate(-90 73.3 205.6)">C5</text>
<text x="76.3" y="205.6" transform="rotate(-90 76.3 205.6)">10µ</text>
<text x="93" y="212.1" transform="rotate(-90 93 212.1)">FM/AM</text>
<text x="96.4" y="212.7" transform="rotate(-90 96.4 212.7)">FE OUT GND</text>
<text x="113.5" y="212.4" transform="rotate(-90 113.5 212.4)">FM/AM</text>
<text x="116.9" y="211.8" transform="rotate(-90 116.9 211.8)">BAND</text>
<text x="120.2" y="213.4" transform="rotate(-90 120.2 213.4)">SELECT IF IN</text>
<text x="132.3" y="236.5" transform="rotate(-90 132.3 236.5)">C11</text>
<text x="135.1" y="236.5" transform="rotate(-90 135.1 236.5)">100p</text>
<text x="142.4" y="237.4" transform="rotate(-90 142.4 237.4)">R4</text>
<text x="145.8" y="237.4" transform="rotate(-90 145.8 237.4)">2.2k</text>
<text x="67.7" y="241.9" transform="rotate(-90 67.7 241.9)">BPF</text>
<text x="153" y="243" transform="rotate(-90 153 243)">C10</text>
<text x="155.8" y="243" transform="rotate(-90 155.8 243)">0.01µ</text>
<text x="52.5" y="254.7" transform="rotate(-90 52.5 254.7)">ANT</text>
<text x="135.8" y="252.9" transform="rotate(-90 135.8 252.9)">S1</text>
<text x="139" y="258.2" transform="rotate(-90 139 258.2)">FM</text>
<text x="150.1" y="258.2" transform="rotate(-90 150.1 258.2)">AM</text>
</g>
<text font-size="2.1" fill="#231f20" x="120.2" y="104.7" transform="rotate(-90 120.2 104.7)">CC</text>
</svg>
